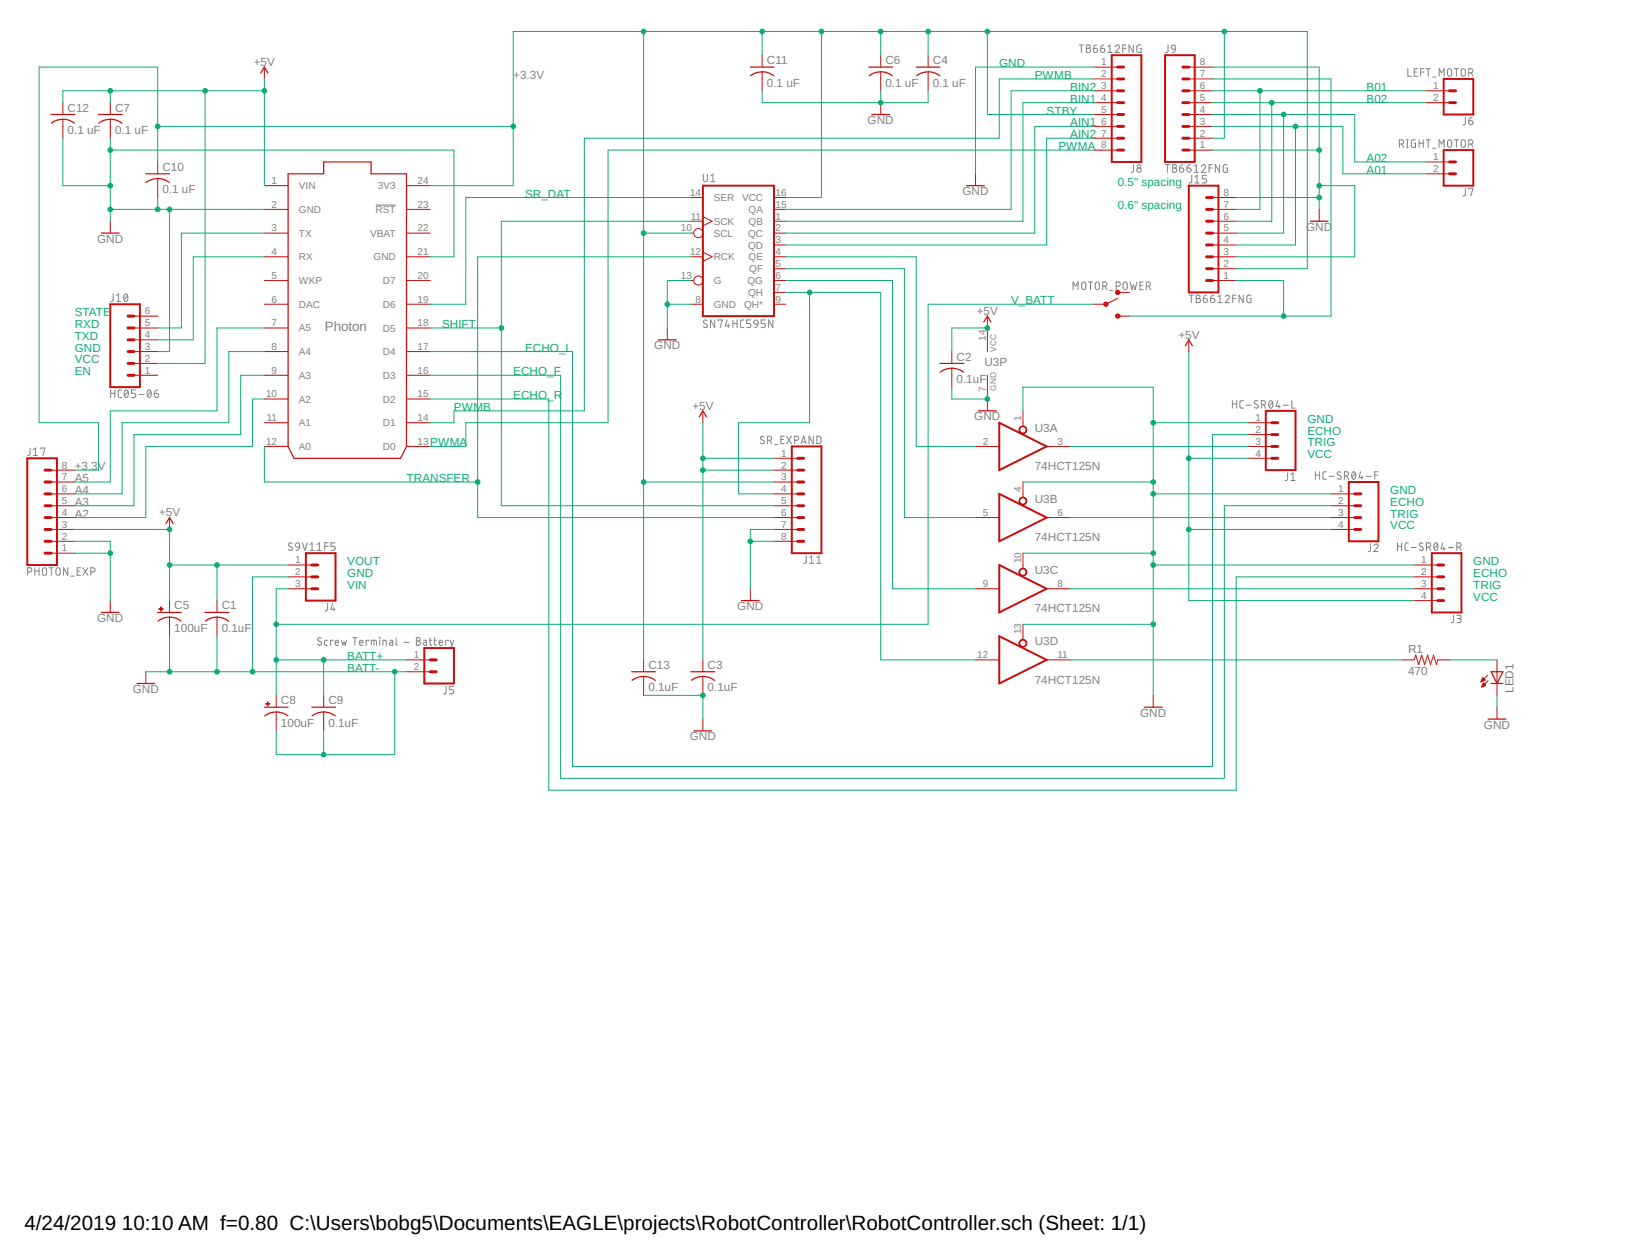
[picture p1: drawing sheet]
<svg xmlns="http://www.w3.org/2000/svg" width="279mm" height="216mm" viewBox="0 0 279 216" stroke-linecap="round" stroke-linejoin="round" font-family="sans-serif">
<g fill="none" stroke="#808080" stroke-width=".17">
<path d="M185 7.7h.7M185.4 7.7v1.3M186.2 7.7l.6 .1 .1 .3-.3 .2a.36 .36 0 0 1 .3 .3 .36 .36 0 0 1-.3 .4h-.4zM186.2 8.3h.4M187.4 8.3h.4a.36 .36 0 0 1 .3 .4 .36 .36 0 0 1-.3 .3 .36 .36 0 0 1-.4-.4zM188 7.7l-.5 .2-.1 .4M188.7 8.3h.4a.37 .37 0 0 1 .3 .4 .37 .37 0 0 1-.4 .3 .37 .37 0 0 1-.3-.4zM189.2 7.7l-.4 .2-.1 .4M189.9 9h.7M189.9 8l.4-.3v1.3M191.2 8a.36 .36 0 0 1 .5-.3 .36 .36 0 0 1 .1 .6l-.6 .7h.7M192.4 8.3h.6"/>
<path d="M193 7.7h-.6v1.3M194.3 7.7v1.3l-.8-1.3v1.3M195.6 7.7h-.4l-.3 .2v.8l.2 .3h.5v-.7h-.2M200.2 7.7v1.1l-.4 .2M200.9 7.8l.2-.1 .3 .1 .1 .6-.6-.1-.1-.2zM201.5 8.4l-.2 .5-.4 .1M241.3 11.8v1.3h.6M242.4 12.3h.4M243 11.8h-.6v1.3h.6M243.5 12.3h.6M244.1 11.8h-.6v1.3M244.5 11.8h.7"/>
<path d="M244.8 11.8v1.3M245.6 13.2h.5M246.7 13.1v-1.3l.4 .7 .4-.7v1.3M248.2 11.9l.4-.1 .2 .2v.7a.36 .36 0 0 1-.3 .4 .36 .36 0 0 1-.4-.4zM249.3 11.8h.7M249.6 11.8v1.3M250.6 11.9l.2-.1 .3 .1 .1 .8a.36 .36 0 0 1-.4 .4 .36 .36 0 0 1-.3-.4zM251.8 12.5h.3a.36 .36 0 0 0 .4-.4 .36 .36 0 0 0-.4-.3h-.3v1.3M252.2 12.5l.3 .6M64.4 35.1h3.4M120.5 29.8v1a.36 .36 0 0 0 .4 .3 .36 .36 0 0 0 .4-.3v-1M121.8 30.1l.4-.3v1.3"/>
<path d="M121.8 31.1h.8M194.3 28.2v1.1l-.4 .2M199.8 28.2h.7M200.1 28.2v1.3M201 28.2l.6 .1 .1 .3-.3 .2a.37 .37 0 0 1 .3 .4 .37 .37 0 0 1-.3 .3h-.4zM201 28.8h.4M202.2 28.8h.4a.37 .37 0 0 1 .3 .4 .37 .37 0 0 1-.4 .3 .37 .37 0 0 1-.3-.4zM202.8 28.2l-.4 .1-.2 .5M203.5 28.8h.4a.36 .36 0 0 1 .3 .4 .36 .36 0 0 1-.4 .3 .36 .36 0 0 1-.3-.4zM204 28.2l-.4 .2-.1 .4M204.3 30v1.2l-.5 .1M204.7 29.5h.7"/>
<path d="M204.7 28.5l.4-.3v1.3M204.8 31.3h.8M204.8 30.3l.4-.3v1.3M206 28.5a.35 .35 0 0 1 .4-.3 .35 .35 0 0 1 .2 .6l-.6 .7h.7M206.8 30h-.7v.6h.4a.36 .36 0 0 1 .3 .4 .36 .36 0 0 1-.3 .3h-.4M207.2 28.8h.6M207.8 28.2h-.6v1.3M209 28.2v1.3l-.7-1.3v1.3M210.4 28.2h-.4l-.3 .2v.8l.1 .3h.6v-.7h-.2M239.9 24.7h.3a.36 .36 0 0 0 .4-.4 .36 .36 0 0 0-.4-.3h-.3v1.3M240.3 24.7l.3 .6M241.1 24h.3"/>
<path d="M241.1 25.3h.3M241.2 24v1.3M242.6 24l-.6 .1-.1 .9 .2 .2 .5 .1v-.8h-.2M243.2 24.5h.8M243.2 24v1.3M244 24v1.3M244.5 24h.7M244.8 24v1.3M245.6 25.4h.5M246.7 25.3v-1.3l.4 .7 .4-.7v1.3M248.2 24.1l.4-.1 .2 .2v.7a.36 .36 0 0 1-.3 .4 .36 .36 0 0 1-.4-.4zM249.3 24h.7"/>
<path d="M249.6 24v1.3M250.6 24.1l.2-.1 .3 .1 .1 .8a.36 .36 0 0 1-.4 .4 .36 .36 0 0 1-.3-.4zM251.2 20.1v1.1l-.2 .2h-.2M251.2 32.3v1.1l-.4 .2M251.8 24.7h.3a.36 .36 0 0 0 .4-.4 .36 .36 0 0 0-.4-.3h-.3v1.3M251.8 20.7h.4a.36 .36 0 0 1 .3 .4 .36 .36 0 0 1-.4 .3 .36 .36 0 0 1-.3-.4zM251.8 32.4v-.1h.7l-.4 1.3M252.2 24.7l.3 .6M252.3 20.1l-.3 .1-.2 .5M19.4 50.4v1.1l-.2 .1-.2 .1M20 51.7h.7M20 50.7l.3-.3v1.3"/>
<path d="M21.4 50.4h.2a.78 .78 0 0 1 0 1.3 .82 .82 0 0 1-.2-1.3zM21.9 50.7l-.6 .7M121.2 54.9l-.4-.1-.2 .3 .1 .3 .4 .2a.35 .35 0 0 1 0 .6 .35 .35 0 0 1-.6-.3M122.5 54.8v1.3l-.7-1.3v1.3M123.1 55v-.2h.7l-.4 1.3M124.6 54.8l-.3 1h.8M124.8 55.5v.6M125.6 54.8v1.3M125.6 55.4h.7M126.3 54.8v1.3M127.5 54.8l-.4 .1-.2 .2v.8l.2 .2h.4M128.7 54.8h-.7v.6h.4a.36 .36 0 0 1 .3 .4 .36 .36 0 0 1-.3 .3h-.4"/>
<path d="M129.3 54.9l.3-.1 .2 .1 .1 .6h-.6l-.1-.3zM129.9 55.5l-.1 .4-.5 .2M131.2 54.8h-.7v.6h.4a.36 .36 0 0 1 .3 .4 .36 .36 0 0 1-.3 .3h-.4M132.5 54.8v1.3l-.7-1.3v1.3M183.9 49.6v-1.3l.5 .7 .4-.7v1.3M185.5 48.4l.3-.1 .2 .1 .1 .9a.36 .36 0 0 1-.3 .3 .36 .36 0 0 1-.4-.3zM186.6 48.3h.7M186.9 48.3v1.3M187.8 48.4l.3-.1 .2 .1 .1 .9a.36 .36 0 0 1-.3 .3 .36 .36 0 0 1-.4-.3zM189 49h.4a.36 .36 0 0 0 .3-.3 .36 .36 0 0 0-.3-.4h-.4v1.3M189.5 49l.2 .6M190.2 49.8h.6"/>
<path d="M191.3 49h.4a.36 .36 0 0 0 .3-.3 .36 .36 0 0 0-.3-.4h-.4v1.3M192.6 48.4l.3-.1 .2 .1 .1 .9a.36 .36 0 0 1-.3 .3 .36 .36 0 0 1-.4-.3zM193.7 48.3l.3 1.3 .3-.8 .3 .8 .3-1.3M195.4 48.9h.4M196 48.3h-.6v1.3h.6M196.5 49h.3a.36 .36 0 0 0 .4-.3 .36 .36 0 0 0-.4-.4h-.3v1.3M196.9 49l.3 .6M203.8 50.6h.8M204.2 50.6v1.3M205.1 50.6l.6 .1v.3l-.3 .1a.36 .36 0 0 1 .4 .4 .36 .36 0 0 1-.4 .4h-.3zM205.1 51.1h.3M206.2 51.1h.5a.37 .37 0 0 1 .3 .4 .37 .37 0 0 1-.4 .4 .37 .37 0 0 1-.4-.4z"/>
<path d="M206.8 50.6l-.3 .1-.3 .4M207.5 51.1h.4a.37 .37 0 0 1 .3 .4 .37 .37 0 0 1-.4 .4 .37 .37 0 0 1-.3-.4zM208.1 50.6l-.3 .1-.3 .4M208.8 51.9h.7M208.8 50.8l.3-.2v1.3M210 50.8a.35 .35 0 0 1 .5-.2 .35 .35 0 0 1 .1 .5l-.6 .8h.7M211.3 51.1h.6M211.9 50.6h-.6v1.3M213.1 50.6v1.3l-.7-1.3v1.3M214.4 50.6h-.4l-.2 .1-.1 .9 .2 .2 .5 .1v-.8h-.2M5.2 76.8l-.1 1.1-.4 .2M5.7 78.1h.8"/>
<path d="M5.7 77l.4-.2v1.3M7 76.9v-.1h.7l-.4 1.3M19 66.8v1.3M19 67.4h.7M19.7 66.8v1.3M20.8 66.8h-.4l-.1 .3v.8l.1 .2h.4M21.5 66.9l.2-.1a.78 .78 0 0 1 0 1.3 .79 .79 0 0 1-.2-1.2zM21.9 67.1l-.5 .7M23.3 66.8h-.8v.6h.5a.37 .37 0 0 1 .3 .4 .37 .37 0 0 1-.3 .3h-.5M23.8 67.6h.9M25.4 66.9l.2-.1a.78 .78 0 0 1 0 1.3 .79 .79 0 0 1-.2-1.2zM25.9 67.1l-.6 .7"/>
<path d="M26.5 67.4h.4a.36 .36 0 0 1 .3 .4 .36 .36 0 0 1-.4 .3 .36 .36 0 0 1-.3-.3zM27.1 66.8l-.4 .1-.2 .5M131 74.8h-.5l-.2 .2 .7 .6a.36 .36 0 0 1-.2 .5 .36 .36 0 0 1-.5-.2M131.6 75.5h.3a.36 .36 0 0 0 .4-.4 .36 .36 0 0 0-.4-.4h-.3v1.3M132 75.5l.3 .5M132.8 76.2h.5M133.9 75.3h.4M134.4 74.7h-.5v1.3h.5M134.8 74.7l.9 1.3M135.7 74.7l-.9 1.3M136.2 75.5h.4a.36 .36 0 0 0 .3-.4 .36 .36 0 0 0-.3-.4h-.4v1.3M137.3 76l.5-1.3 .4 1.3"/>
<path d="M137.4 75.7h.7M139.4 74.7v1.3l-.7-1.3v1.3M140 74.7l.5 .1 .2 .2v.8l-.2 .2h-.5zM211.2 68.6v1.3M211.2 69.2h.8M212 68.6v1.3M213.1 68.6l-.4 .1-.2 .2 .1 .9 .1 .1h.4M213.6 69.4h.9M215.6 68.7h-.4l-.2 .2 .1 .3 .4 .2a.32 .32 0 0 1 .1 .5 .32 .32 0 0 1-.5-.1h-.1M216.2 69.4h.4a.36 .36 0 0 0 .3-.4 .36 .36 0 0 0-.3-.4h-.4v1.3M216.7 69.4l.2 .5M217.6 68.7l.2-.1a.76 .76 0 0 1 0 1.3 .79 .79 0 0 1-.2-1.2z"/>
<path d="M218.1 68.9l-.6 .8M219 68.6l-.3 1.1h.7M219.2 69.4v.5M220 69.4h.8M221.4 68.6v1.3h.6M4.7 98h.4a.36 .36 0 0 0 .4-.4 .36 .36 0 0 0-.4-.3h-.4v1.3M6 97.3v1.3M6 97.9h.7M6.7 97.3v1.3M7.4 97.4l.4-.1 .2 .2v.7a.36 .36 0 0 1-.4 .4 .36 .36 0 0 1-.3-.4zM8.4 97.3h.7M8.8 97.3v1.3"/>
<path d="M9.7 97.4l.3-.1 .2 .1 .1 .8a.37 .37 0 0 1-.3 .4 .37 .37 0 0 1-.4-.4zM11.6 97.3v1.3l-.7-1.3v1.3M12.1 98.7h.6M13.2 97.9h.5M13.8 97.3h-.6v1.3h.6M14.2 97.3l.9 1.3M15.1 97.3l-.9 1.3M15.6 98h.3a.36 .36 0 0 0 .4-.4 .36 .36 0 0 0-.4-.3h-.3v1.3M50.1 93.1l-.5-.1-.1 .3 .1 .3 .4 .2a.35 .35 0 0 1 0 .5 .35 .35 0 0 1-.6-.2M50.7 93.1l.3-.1 .2 .1 .2 .6h-.7l-.1-.3zM51.4 93.7l-.3 .5-.3 .1M51.8 93l.4 1.3 .5-1.3"/>
<path d="M53.1 94.3h.7M53.1 93.3l.4-.3v1.3M54.4 94.3h.7M54.4 93.3l.3-.3v1.3M55.7 93.6h.6M56.3 93h-.6v1.3M57.4 93h-.7v.6h.4a.36 .36 0 0 1 .4 .4 .36 .36 0 0 1-.4 .3h-.4M138.2 95.2v1.2l-.4 .1M138.8 96.5h.7M138.8 95.5l.3-.3v1.3M140 96.5h.7M140 95.5l.4-.3v1.3"/>
<path d="M220.7 81v1.1l-.2 .2h-.2M221.3 82.3h.7M221.3 81.3l.3-.3v1.3M225.5 80.8v1.3M225.5 81.4h.7M226.2 80.8v1.3M227.4 80.8l-.5 .1-.1 .2v.9l.1 .1h.5M227.8 81.6h.9M229.8 80.9h-.4l-.2 .2 .2 .3 .4 .2a.35 .35 0 0 1-.1 .5 .35 .35 0 0 1-.5-.2M230.4 81.6h.4a.36 .36 0 0 0 .4-.4 .36 .36 0 0 0-.4-.4h-.4v1.3M230.9 81.6l.3 .5M231.8 80.9l.3-.1a.76 .76 0 0 1 0 1.3 .81 .81 0 0 1-.3-1.2z"/>
<path d="M232.3 81.1l-.5 .7M233.2 80.8l-.3 1h.8M233.4 81.6v.5M234.2 81.6h.9M234.9 93.2v1.1l-.4 .2M235.5 93.5a.36 .36 0 0 1 .5-.3 .36 .36 0 0 1 .1 .6l-.6 .7h.7M235.6 81.4h.6M236.2 80.8h-.6v1.3M239.5 93v1.3M239.5 93.6h.8M240.3 93v1.3M241.4 93h-.4l-.2 .3 .1 .8 .1 .2h.4"/>
<path d="M241.9 93.8h.9M243.9 93.1l-.4-.1-.2 .3 .1 .3 .4 .2a.33 .33 0 0 1 .1 .5 .33 .33 0 0 1-.5-.1l-.2-.1M244.5 93.7h.4a.37 .37 0 0 0 .3-.3 .37 .37 0 0 0-.3-.4h-.4v1.3M244.9 93.7l.3 .6M245.9 93.1l.2-.1a.78 .78 0 0 1 0 1.3 .84 .84 0 0 1-.2-1.2zM246.4 93.3l-.6 .7M247.3 93l-.3 1h.7M247.5 93.7v.6M248.3 93.8h.8M249.7 93.7h.4a.37 .37 0 0 0 .3-.3 .37 .37 0 0 0-.3-.4h-.4v1.3M250.1 93.7l.3 .6M55.1 109.4a.33 .33 0 0 0-.5-.1 .33 .33 0 0 0 0 .5l.4 .2a.35 .35 0 0 1 0 .6 .35 .35 0 0 1-.6-.2"/>
<path d="M56.1 109.7h-.4l-.1 .2 .1 .6 .4 .1M56.2 103.4l-.1 1.1-.4 .2M57 103.4l-.3 1h.7M57.1 109.8v-.1h-.5v.9M57.2 104.1v.6M57.5 110.1h.5a.3 .3 0 0 0-.2-.4 .3 .3 0 0 0-.3 .3v.4l.5 .2M58.5 109.7l.2 .9 .3-.6 .2 .6 .2-.9M60.5 109.3h.7M60.8 109.3v1.3M61.6 110.1h.6a.3 .3 0 0 0-.2-.4 .3 .3 0 0 0-.4 .3l.1 .4 .5 .2M63.2 109.8v-.1h-.4v.9M63.6 110.6v-.9h.8l.1 .9"/>
<path d="M64.1 109.7v.9M65 109.3h.1zM65.1 109.7v.9M65.6 110.6v-.9l.6 .1v.8M66.8 109.7h.4l.1 .2v.7l-.4-.1-.1-.1v-.2l.5-.1M67.9 109.3v1l.2 .3M69.2 110.1h.9M71.4 109.3l.6 .1v.3l-.3 .1a.37 .37 0 0 1 .4 .4 .37 .37 0 0 1-.4 .4h-.3zM71.4 109.8h.3M72.6 109.7h.4l.1 .2v.7l-.4-.1-.1-.1v-.2l.5-.1M73.6 109.7h.4M73.7 109.3v1.1l.3 .2"/>
<path d="M74.4 109.7h.4M74.5 109.3v1l.3 .3M75.3 110.1h.5a.3 .3 0 0 0-.2-.4 .3 .3 0 0 0-.3 .3v.4l.5 .2M76.5 117.6v1.1l-.5 .2M76.8 109.8v-.1h-.4v.9M77.2 109.7l.3 .9M77.8 117.6h-.8v.6h.5a.37 .37 0 0 1 .3 .3 .37 .37 0 0 1-.3 .4h-.5M77.8 109.7l-.5 1.3h-.1M249.2 105.4l-.1 1.1-.4 .2M249.7 105.4h.6l.1 .2-.1 .4h-.4M250.1 106a.36 .36 0 0 1 .3 .3 .36 .36 0 0 1-.3 .4h-.4"/>
<circle cx="195.2" cy="28.5" r=".29"/>
<circle cx="195.2" cy="29.2" r=".37"/>
</g>
<g fill="none" stroke="#c90d0c" stroke-width=".34">
<path d="M190.6 9.5h5v18.2h-5zM199.7 9.5h5.1v18.2h-5.1zM247.5 13.5h5v6.1h-5zM120.5 31.8h12.2v22.4h-12.2zM203.8 31.8h5.1v18.3h-5.1zM247.5 25.7h5v6.1h-5zM18.9 52.1h5.1v14.2h-5.1zM4.7 78.5h5.1v18.3h-5.1zM135.7 76.5h5.1v18.3h-5.1zM171.3 72.4l8.1 4.1-8.1 4.1zM217 70.4h5.1v10.2h-5.1zM52.4 94.8h5.1v8.1h-5.1z"/>
<path d="M171.3 84.6l8.1 4.1-8.1 4.1zM171.3 96.8l8.1 4.1-8.1 4zM231.2 82.6h5.1v10.2h-5.1zM245.4 94.8h5.1v10.1h-5.1zM72.7 111h5.1v6.1h-5.1zM171.3 109l8.1 4.1-8.1 4z"/>
</g>
<g fill="none" stroke="#c90d0c" stroke-width=".17">
<path d="M10.8 17.6v2M18.9 17.6v2M45.3 11.5v2M130.6 9.5v2M130.6 12.3v3.3M151 9.5v2M151 12.3v3.3M151 17.6v2M159.1 9.5v2M159.1 12.3v3.3M187.5 15.6h4.1M187.5 17.6h4.1"/>
<path d="M187.5 11.5h4.1M187.5 13.5h4.1M187.5 19.6h4.1M203.8 15.6h4M203.8 17.6h4M203.8 11.5h4M203.8 13.5h4M203.8 19.6h4M244.4 15.6h4.1M244.4 17.6h4.1M10.8 20.4v3.3M18.9 20.4v3.3"/>
<path d="M18.9 37.9v2M27 27.7v2.1M27 30.6v3.2M45.3 39.9h4.1M45.3 35.9h4.1M45.3 31.8h4.1M69.7 39.9h4M69.7 35.9h4M69.7 31.8h4M118.4 37.9h2.1M118.4 39.9h.5M118.4 33.8h2.1"/>
<path d="M120.5 37.1l1.6 .8-1.6 .8M132.7 37.9h2M132.7 39.9h2M132.7 33.8h2M132.7 35.9h2M167.2 29.8v2M187.5 21.7h4.1M187.5 23.7h4.1M187.5 25.7h4.1M203.8 21.7h4M203.8 23.7h4M203.8 25.7h4"/>
<path d="M207.8 37.9h4.1M207.8 39.9h4.1M207.8 33.8h4.1M207.8 35.9h4.1M226.1 35.9v2M244.4 27.7h4.1M244.4 29.8h4.1M23 56.2h4M23 58.2h4M23 54.2h4M45.3 44h4.1M45.3 48.1h4.1"/>
<path d="M45.3 52.1h4.1M45.3 56.2h4.1M69.7 44h4M69.7 48.1h4M69.7 52.1h4M69.7 56.2h4M114.4 56.2v2M118.4 44h2.1M118.4 48.1h.5M118.4 52.1h2.1M120.5 43.2l1.6 .8-1.6 .8M132.7 42h2"/>
<path d="M132.7 44h2M132.7 46h2M132.7 48.1h2M132.7 50.1h2M132.7 52.1h2M169.2 54.2v6M191.6 50.1h2M191.6 51.1l-2.1 1h-2M191.6 54.2h2M203.8 58.2v2M207.8 42h4.1M207.8 44h4.1"/>
<path d="M207.8 46h4.1M207.8 48.1h4.1M23 60.2h4M23 64.3h4M23 62.3h4M45.3 76.5h4.1M45.3 60.2h4.1M45.3 64.3h4.1M45.3 68.4h4.1M45.3 72.4h4.1M69.7 76.5h4M69.7 60.2h4"/>
<path d="M69.7 64.3h4M69.7 68.4h4M69.7 72.4h4M120.5 70.4v2M132.7 78.5h4M163.2 60.2v2.1M163.2 63.1v3.2M167.2 76.5h4.1M169.2 64.3v6.1M175.3 70.4v2.6M179.4 76.5h4.1M213.9 76.5h4.1"/>
<path d="M213.9 72.4h4.1M213.9 74.5h4.1M213.9 78.5h4.1M8.7 88.7h4.1M8.7 84.6h4.1M8.7 86.7h4.1M8.7 90.7h4.1M8.7 94.8h4.1M8.7 92.8h4.1M8.7 82.6h4.1M8.7 80.6h4.1M29.1 88.7v2"/>
<path d="M49.4 96.8h4M49.4 98.8h4M132.7 88.7h4M132.7 84.6h4M132.7 86.7h4M132.7 90.7h4M132.7 92.8h4M132.7 82.6h4M132.7 80.6h4M167.2 88.7h4.1M175.3 82.6v2.6M175.3 94.8v2.6"/>
<path d="M179.4 88.7h4.1M228.2 88.7h4M228.2 84.6h4M228.2 86.7h4M228.2 90.7h4M242.4 96.8h4M242.4 98.8h4M18.9 102.9v2M25 115.1v2M29.1 102.9v2M29.1 105.7v3.3M37.2 102.9v2"/>
<path d="M37.2 105.7v3.3M47.3 119.1v2.1M49.4 100.9h4M55.5 119.1v2.1M69.7 113.1h4M69.7 115.1h4M110.3 113.1v2M110.3 115.9v3.2M120.5 113.1v2M120.5 115.9v3.2M128.6 100.9v2M167.2 100.9h4.1"/>
<path d="M167.2 113.1h4.1M175.3 107v2.6M179.4 100.9h4.1M179.4 113.1h4.1M197.7 119.1v2.1M240.3 113.1h2.1l.3-.9 .5 1.7 .5-1.7 .5 1.7 .5-1.7 .5 1.7 .5-1.7 .5 1.7 .2-.8h2.1M242.4 100.9h4M242.4 102.9h4M253.9 116.8h.1M253.9 116.7h.2M253.9 116.6h.4M254 116.5h.5"/>
<path d="M254 117.7h.1M254 117.6h.2M254 117.5h.4M254.1 116.4h.3M254.1 116.3h.2M254.1 117.4h.5M254.1 116.2h.1M254.1 117.3h.5M254.2 116.1l.4 .4-.7 .3zM254.2 117.3h.3M254.2 117.2h.2M254.2 117.1h.1"/>
<path d="M254.3 117l.4 .4-.7 .3zM255 115.7l-1.1 1.1M255.1 116.6l-1.1 1.1M256.6 113.1v6M47.3 122v3.2M55.5 122v3.2M120.5 123.2v2M256.6 121.2v2"/>
<circle cx="119.7" cy="39.9" r=".78"/>
<circle cx="119.7" cy="48.1" r=".78"/>
</g>
<g fill="#c90d0c" stroke="#c90d0c" stroke-width=".17">
<path d="M174.8 73.2a.67 .67 0 0 1 1.1 .1 .67 .67 0 0 1-.4 1 .67 .67 0 0 1-.8-.6h.1a.55 .55 0 0 1 .8-.5 .55 .55 0 0 1 .1 .9 .55 .55 0 0 1-.9-.2v-.2h-.1z" fill-rule="evenodd"/>
<path d="M174.8 85.4a.67 .67 0 0 1 1.1 0 .67 .67 0 0 1-.4 1.1 .67 .67 0 0 1-.8-.6h.1a.55 .55 0 0 1 .8-.5 .55 .55 0 0 1 .1 .9 .55 .55 0 0 1-.9-.3v-.1h-.1z" fill-rule="evenodd"/>
<path d="M174.8 97.6a.67 .67 0 0 1 1.1 0 .67 .67 0 0 1-.4 1.1 .67 .67 0 0 1-.8-.7h.1a.55 .55 0 0 1 .8-.4 .55 .55 0 0 1 .1 .9 .55 .55 0 0 1-.9-.3v-.2h-.1z" fill-rule="evenodd"/>
<path d="M174.8 109.8a.67 .67 0 0 1 1.1 0 .67 .67 0 0 1-.4 1 .67 .67 0 0 1-.8-.6h.1a.55 .55 0 0 1 .8-.4 .55 .55 0 0 1 .1 .9 .55 .55 0 0 1-.9-.3v-.2h-.1z" fill-rule="evenodd"/>
<path d="M191.3 49.9a.37 .37 0 0 1 .6-.1 .37 .37 0 0 1-.2 .6 .37 .37 0 0 1-.5-.3h.2l.1-.2a.21 .21 0 0 1 .3 .1 .21 .21 0 0 1-.1 .3 .21 .21 0 0 1-.3-.1l-.2-.1z" fill-rule="evenodd"/>
<path d="M191.3 54a.37 .37 0 0 1 .6-.1 .37 .37 0 0 1-.2 .6 .37 .37 0 0 1-.5-.3h.2l.1-.2a.2 .2 0 0 1 .3 .1 .2 .2 0 0 1-.1 .2 .2 .2 0 0 1-.3 0l-.2-.1z" fill-rule="evenodd"/>
<path d="M189.2 51.9a.37 .37 0 0 1 .6 0 .37 .37 0 0 1-.1 .6 .37 .37 0 0 1-.5-.4h.2l.1-.2a.2 .2 0 0 1 .2 .1 .2 .2 0 0 1 0 .3 .2 .2 0 0 1-.3-.1l-.2-.1z" fill-rule="evenodd"/>
</g>
<g fill="none" stroke="#c90d0c" stroke-width=".21">
<path d="M8.7 19.6h4.1M16.9 19.6h4M44.7 12.5l.6-1 .6 1M128.6 11.5h4.1M128.7 13a3.2 3.2 0 0 1 3.9 0M148.9 11.5h4.1M149 13a3.2 3.2 0 0 1 4 0M149.4 19.6h3.1M157.1 11.5h4M157.1 13a3.2 3.2 0 0 1 4 0M8.8 21.1a3.2 3.2 0 0 1 4 0M16.9 21.1a3.2 3.2 0 0 1 4 0"/>
<path d="M17.4 39.9h3M25 29.8h4.1M25.1 31.3a3.2 3.2 0 0 1 3.9 0M49.4 29.8h6.1v-2.1h8.1v2.1h6.1v46.7l-1 2h-18.3l-1-2zM165.7 31.8h3M224.6 37.9h3M112.9 58.2h3M168.6 55.2l.6-1 .6 1M203.2 59.2l.6-1 .6 1M119.9 71.4l.6-1 .6 1M161.1 62.3h4.1M161.2 63.8a3.2 3.2 0 0 1 3.9 0"/>
<path d="M167.7 70.4h3.1M28.4 89.7l.7-1 .6 1M17.4 104.9h3M23.5 117.1h3M27 104.9h4.1M29.1 105.7l1.2 .3 .8 .4M29.1 105.7l-.9 .2-1.1 .5M35.2 104.9h4M37.2 105.7l1.2 .3 .8 .4M37.2 105.7l-.9 .2-1.1 .5M108.3 115.1h4.1M110.3 115.9l1.3 .2 .7 .5"/>
<path d="M110.3 115.9l-.8 .1-1.1 .6M118.4 115.1h4.1M120.5 115.9l1.2 .2 .8 .5M120.5 115.9l-.9 .1-1.1 .6M127.1 102.9h3M255.6 115.1h2l-1 2zM255.6 117.1h2M45.3 121.2h4.1M45.4 122.7a3.3 3.3 0 0 1 3.9 0M53.4 121.2h4.1M53.5 122.7a3.3 3.3 0 0 1 4 0M119 125.2h3"/>
<path d="M196.2 121.2h3M255.1 123.2h3"/>
</g>
<g fill="#c90d0c" stroke="#c90d0c" stroke-width=".17">
<path d="M27.2 104.3l.8 .1z"/>
<path d="M27.6 104v.7z"/>
<path d="M45.5 120.6h.7z"/>
<path d="M45.8 120.2l.1 .8z"/>
</g>
<g fill="none" stroke="#c90d0c" stroke-width=".51">
<path d="M191.6 17.6h1M191.6 15.6h1M191.6 13.5h1M191.6 11.5h1M191.6 19.6h1M202.8 17.6h1M202.8 15.6h1M202.8 13.5h1M202.8 11.5h1M202.8 19.6h1M248.5 17.6h1M248.5 15.6h1"/>
<path d="M191.6 21.7h1M191.6 23.7h1M191.6 25.7h1M202.8 21.7h1M202.8 23.7h1M202.8 25.7h1M206.8 39.9h1M206.8 37.9h1M206.8 35.9h1M206.8 33.8h1M248.5 29.8h1M248.5 27.7h1"/>
<path d="M21.9 56.2h1.1M21.9 58.2h1.1M21.9 54.2h1.1M206.8 44h1M206.8 46h1M206.8 48.1h1M206.8 42h1M21.9 60.2h1.1M21.9 62.3h1.1M21.9 64.3h1.1M136.7 78.5h1.1M218 76.5h1"/>
<path d="M218 74.5h1M218 72.4h1M218 78.5h1M7.7 88.7h1M7.7 86.7h1M7.7 84.6h1M7.7 90.7h1M7.7 92.8h1M7.7 94.8h1M7.7 82.6h1M7.7 80.6h1M53.4 98.8h1.1"/>
<path d="M53.4 96.8h1.1M136.7 88.7h1.1M136.7 86.7h1.1M136.7 84.6h1.1M136.7 90.7h1.1M136.7 92.8h1.1M136.7 82.6h1.1M136.7 80.6h1.1M232.2 88.7h1M232.2 86.7h1M232.2 84.6h1M232.2 90.7h1"/>
<path d="M246.4 98.8h1.1M246.4 96.8h1.1M53.4 100.9h1.1M73.7 115.1h1.1M73.7 113.1h1.1M246.4 100.9h1.1M246.4 102.9h1.1"/>
</g>
<g fill="none" stroke="#0dab76" stroke-width=".17">
<path d="M18.9 15.6v2M35.2 15.6v46.7h-8.2M45.3 13.5v18.3M45.3 15.6h-34.5v2M110.3 5.4v107.7M130.6 15.6v2h28.5v-2M130.6 5.4v4.1M140.8 5.4v28.4h-6.1M151 5.4v4.1M151 15.6v2M159.1 5.4v4.1M169.2 5.4v14.2h18.3"/>
<path d="M187.5 15.6h-14.2v20.3h-38.6M187.5 13.5h-16.2v10.2h-71.1v46.7h-22.4v2h-4.1M187.5 17.6h-12.2v20.3h-40.6M187.5 11.5h-20.3v18.3M207.8 15.6h36.6M207.8 17.6h36.6M207.8 11.5h18.3v24.4M207.8 19.6h24.4v8.1h12.2M207.8 13.5h20.4v40.7h-34.6M209.9 5.4v18.3h-2.1M216 15.6v20.3h-4.1M218 17.6v20.3h-6.1"/>
<path d="M220 19.6v20.3h-8.1M10.8 23.7v8.1h8.1M18.9 25.7h58.9v18.3h-4.1M18.9 23.7v14.2M18.9 35.9h26.4M27 27.7v-16.2h-20.3v60.9h10.2v8.2h-4.1M27 33.8v2.1M27 21.7h61M29.1 35.9v24.3h-2.1M45.3 39.9h-14.2v16.3h-4.1M73.7 31.8h14.3v-26.4h136.1v40.6h-12.2M110.3 39.9h8.1"/>
<path d="M118.4 33.8h-38.6v18.3h-6.1M118.4 37.9h-32.5v48.8h46.8M187.5 25.7h-83.3v46.7h-24.4v4.1h-6.1M187.5 23.7h-8.1v18.3h-44.7M187.5 21.7h-10.1v18.2h-42.7M207.8 25.7h18.3M207.8 21.7h22.4v8.1h14.2M211.9 33.8h14.2M222.1 21.7v20.3h-10.2M226.1 31.8h6.1v12.2h-20.3M45.3 56.2h-8.1v14.2h-18.3v12.2h-6.1M45.3 44h-12.2v14.2h-6.1"/>
<path d="M73.7 56.2h12.2M114.4 52.1h4M118.4 44h-36.5v44.7h50.8M118.4 48.1h-4v8.1M134.7 44h22.4v32.5h10.1M134.7 46h20.3v42.7h12.2M134.7 48.1h18.3v52.8h14.2M134.7 50.1h16.3v63h16.2M138.8 50.1v22.3h-12.2v12.2h6.1M169.2 56.2h-6v4M187.5 52.1h-28.4v54.9h-111.8M211.9 48.1h8.1v6.1"/>
<path d="M45.3 76.5v6.1h36.6M45.3 68.4h-2v8.1h-18.3v12.2h-12.2M45.3 60.2h-6.1v12.2h-18.3v12.2h-8.1M45.3 64.3h-4v10.2h-18.3v12.2h-10.2M73.7 60.2h24.4v71.1h109.7v-56.8h6.1M73.7 68.4h20.4v67h117.8v-36.6h30.5M73.7 64.3h22.4v69.1h113.8v-46.7h18.3M120.5 78.5h12.2M120.5 72.4v40.7M163.2 66.3v2.1h6M175.3 70.4v-4.1h22.4v52.8M183.5 76.5h30.4"/>
<path d="M197.7 72.4h16.2M203.8 60.2v42.7h38.6M203.8 78.5h10.1M12.8 92.8h6.1v10.1M12.8 90.7h16.3v12.2M12.8 94.8h6.1M29.1 96.8h20.3M37.2 96.8v6.1M49.4 98.8h-6.1v16.3M110.3 82.6h22.4M120.5 80.6h12.2M128.6 92.8h4.1"/>
<path d="M132.7 90.7h-4.1v10.2M175.3 82.6h22.4M175.3 94.8h22.4M183.5 88.7h44.7M197.7 96.8h44.7M197.7 84.6h30.5M203.8 90.7h24.4M25 115.1h44.7M29.1 109v6.1M37.2 109v6.1M47.3 113.1h22.4M49.4 100.9h-2.1v18.2"/>
<path d="M55.5 113.1v6M67.7 115.1v14.2h-20.4v-4.1M110.3 119.1h10.2v4.1M175.3 107h22.4M183.5 113.1h56.8M183.5 100.9h58.9M248.5 113.1h8.1M256.6 119.1v2.1M55.5 125.2v4.1"/>
</g>
<g fill="#0dab76" stroke="#0dab76" stroke-width=".17">
<circle cx="81.9" cy="82.6" r=".4"/>
<circle cx="45.3" cy="15.6" r=".4"/>
<circle cx="35.2" cy="15.6" r=".4"/>
<circle cx="18.9" cy="15.6" r=".4"/>
<circle cx="29.1" cy="96.8" r=".4"/>
<circle cx="37.2" cy="96.8" r=".4"/>
<circle cx="29.1" cy="90.7" r=".4"/>
<circle cx="169.2" cy="56.2" r=".4"/>
<circle cx="203.8" cy="90.7" r=".4"/>
<circle cx="203.8" cy="78.5" r=".4"/>
<circle cx="120.5" cy="78.5" r=".4"/>
<circle cx="120.5" cy="80.6" r=".4"/>
<circle cx="114.4" cy="52.1" r=".4"/>
<circle cx="18.9" cy="35.9" r=".4"/>
<circle cx="18.9" cy="25.7" r=".4"/>
<circle cx="29.1" cy="35.9" r=".4"/>
<circle cx="27" cy="35.9" r=".4"/>
<circle cx="18.9" cy="31.8" r=".4"/>
<circle cx="37.2" cy="115.1" r=".4"/>
<circle cx="29.1" cy="115.1" r=".4"/>
<circle cx="43.3" cy="115.1" r=".4"/>
<circle cx="67.7" cy="115.1" r=".4"/>
<circle cx="55.5" cy="129.3" r=".4"/>
<circle cx="169.2" cy="68.4" r=".4"/>
<circle cx="151" cy="17.6" r=".4"/>
<circle cx="226.1" cy="25.7" r=".4"/>
<circle cx="226.1" cy="33.8" r=".4"/>
<circle cx="226.1" cy="31.8" r=".4"/>
<circle cx="18.9" cy="94.8" r=".4"/>
<circle cx="128.6" cy="92.8" r=".4"/>
<circle cx="120.5" cy="119.1" r=".4"/>
<circle cx="197.7" cy="82.6" r=".4"/>
<circle cx="197.7" cy="94.8" r=".4"/>
<circle cx="197.7" cy="72.4" r=".4"/>
<circle cx="197.7" cy="84.6" r=".4"/>
<circle cx="197.7" cy="96.8" r=".4"/>
<circle cx="197.7" cy="107" r=".4"/>
<circle cx="138.8" cy="50.1" r=".4"/>
<circle cx="140.8" cy="5.4" r=".4"/>
<circle cx="151" cy="5.4" r=".4"/>
<circle cx="159.1" cy="5.4" r=".4"/>
<circle cx="169.2" cy="5.4" r=".4"/>
<circle cx="110.3" cy="5.4" r=".4"/>
<circle cx="110.3" cy="39.9" r=".4"/>
<circle cx="88" cy="21.7" r=".4"/>
<circle cx="130.6" cy="5.4" r=".4"/>
<circle cx="209.9" cy="5.4" r=".4"/>
<circle cx="27" cy="21.7" r=".4"/>
<circle cx="110.3" cy="82.6" r=".4"/>
<circle cx="47.3" cy="113.1" r=".4"/>
<circle cx="55.5" cy="113.1" r=".4"/>
<circle cx="47.3" cy="107" r=".4"/>
<circle cx="222.1" cy="21.7" r=".4"/>
<circle cx="220" cy="19.6" r=".4"/>
<circle cx="218" cy="17.6" r=".4"/>
<circle cx="216" cy="15.6" r=".4"/>
<circle cx="220" cy="54.2" r=".4"/>
<circle cx="85.9" cy="56.2" r=".4"/>
</g>
<g font-size="3.5">
<text x="4.2" y="210.7">4/24/2019</text>
<text x="20.9" y="210.7">10:10 AM f=0.80 C:\Users\bobg5\Documents\EAGLE\projects\RobotController\RobotController.sch (Sheet: 1/1)</text>
</g>
<text font-size="2.3" fill="#808080" x="55.7" y="56.8">Photon</text>
<g font-size="2" fill="#808080">
<text x="43.5" y="11.3">+5V</text>
<text x="131.5" y="11">C11</text>
<text x="151.8" y="11">C6</text>
<text x="159.9" y="11">C4</text>
<text x="88" y="13.5">+3.3V</text>
<text x="131.5" y="14.9">0.1 uF</text>
<text x="151.8" y="14.9">0.1 uF</text>
<text x="159.9" y="14.9">0.1 uF</text>
<text x="11.6" y="23">0.1 uF</text>
<text x="11.6" y="19.1">C12</text>
<text x="19.7" y="23">0.1 uF</text>
<text x="19.7" y="19.1">C7</text>
<text x="148.7" y="21.2">GND</text>
<text x="27.8" y="29.3">C10</text>
<text x="27.8" y="33.1">0.1 uF</text>
<text x="165" y="33.4">GND</text>
<text x="16.7" y="41.6">GND</text>
<text x="223.9" y="39.5">GND</text>
<text x="167.4" y="54">+5V</text>
<text x="112.1" y="59.8">GND</text>
<text x="202" y="58">+5V</text>
<text x="164" y="65.6">0.1uF</text>
<text x="164" y="61.8">C2</text>
<text x="168.7" y="62.8">U3P</text>
<text x="118.7" y="70.2">+5V</text>
<text x="167" y="72">GND</text>
<text x="177.4" y="74">U3A</text>
<text x="12.8" y="80.6">+3.3V</text>
<text x="12.8" y="82.6">A5</text>
<text x="177.4" y="80.6">74HCT125N</text>
<text x="12.8" y="84.6">A4</text>
<text x="12.8" y="86.7">A3</text>
<text x="12.8" y="88.7">A2</text>
<text x="27.3" y="88.5">+5V</text>
<text x="177.4" y="86.1">U3B</text>
<text x="177.4" y="92.8">74HCT125N</text>
<text x="177.4" y="98.3">U3C</text>
<text x="16.7" y="106.6">GND</text>
<text x="29.9" y="104.4">C5</text>
<text x="38" y="104.4">C1</text>
<text x="126.4" y="104.5">GND</text>
<text x="177.4" y="104.9">74HCT125N</text>
<text x="29.9" y="108.3">100uF</text>
<text x="38" y="108.3">0.1uF</text>
<text x="177.4" y="110.5">U3D</text>
<text x="241.4" y="111.9">R1</text>
<text x="22.8" y="118.7">GND</text>
<text x="111.1" y="118.4">0.1uF</text>
<text x="111.1" y="114.6">C13</text>
<text x="121.3" y="118.4">0.1uF</text>
<text x="121.3" y="114.6">C3</text>
<text x="177.4" y="117.1">74HCT125N</text>
<text x="241.4" y="115.7">470</text>
<text x="259.4" y="118.8" transform="rotate(-90 259.4 118.8)">LED1</text>
<text x="48.2" y="124.5">100uF</text>
<text x="48.2" y="120.7">C8</text>
<text x="56.3" y="124.5">0.1uF</text>
<text x="56.3" y="120.7">C9</text>
<text x="195.4" y="122.8">GND</text>
<text x="254.4" y="124.8">GND</text>
<text x="118.2" y="126.9">GND</text>
</g>
<g font-size="2" fill="#0dab76">
<text x="171.3" y="11.5">GND</text>
<text x="177.4" y="13.5">PWMB</text>
<text x="183.5" y="17.6">BIN1</text>
<text x="183.5" y="15.6">BIN2</text>
<text x="234.3" y="15.6">B01</text>
<text x="234.3" y="17.6">B02</text>
<text x="179.4" y="19.6">STBY</text>
<text x="183.5" y="23.7">AIN2</text>
<text x="183.5" y="21.7">AIN1</text>
<text x="181.4" y="25.7">PWMA</text>
<text x="234.3" y="27.8">A02</text>
<text x="234.3" y="29.8">A01</text>
<text x="90" y="33.8">SR_DAT</text>
<text x="191.6" y="31.8">0.5&quot; spacing</text>
<text x="191.6" y="35.9">0.6&quot; spacing</text>
<text x="173.3" y="52.1">V_BATT</text>
<text x="12.8" y="58.2">TXD</text>
<text x="12.8" y="56.2">RXD</text>
<text x="12.8" y="54.2">STATE</text>
<text x="75.8" y="56.2">SHIFT</text>
<text x="12.8" y="64.3">EN</text>
<text x="12.8" y="62.3">VCC</text>
<text x="12.8" y="60.3">GND</text>
<text x="88" y="64.3">ECHO_F</text>
<text x="90" y="60.3">ECHO_L</text>
<text x="77.8" y="70.4">PWMB</text>
<text x="88" y="68.4">ECHO_R</text>
<text x="73.8" y="76.5">PWMA</text>
<text x="224.1" y="72.4">GND</text>
<text x="224.1" y="74.5">ECHO</text>
<text x="224.1" y="76.5">TRIG</text>
<text x="69.7" y="82.6">TRANSFER</text>
<text x="224.1" y="78.5">VCC</text>
<text x="238.3" y="84.6">GND</text>
<text x="238.3" y="86.7">ECHO</text>
<text x="238.3" y="88.7">TRIG</text>
<text x="238.3" y="90.7">VCC</text>
<text x="59.5" y="100.9">VIN</text>
<text x="59.5" y="98.8">GND</text>
<text x="59.5" y="96.8">VOUT</text>
<text x="252.5" y="96.8">GND</text>
<text x="252.5" y="98.8">ECHO</text>
<text x="252.5" y="100.9">TRIG</text>
<text x="252.5" y="102.9">VCC</text>
<text x="59.5" y="113.1">BATT+</text>
<text x="59.5" y="115.1">BATT-</text>
</g>
<g font-size="1.7" fill="#808080">
<text x="188.8" y="11.2">1</text>
<text x="205.6" y="11.2">8</text>
<text x="188.8" y="13.2">2</text>
<text x="188.8" y="15.3">3</text>
<text x="188.8" y="17.3">4</text>
<text x="205.6" y="17.3">5</text>
<text x="205.6" y="15.3">6</text>
<text x="205.6" y="13.2">7</text>
<text x="245.7" y="15.3">1</text>
<text x="245.7" y="17.3">2</text>
<text x="188.8" y="19.3">5</text>
<text x="188.8" y="21.4">6</text>
<text x="188.8" y="23.4">7</text>
<text x="205.6" y="23.4">2</text>
<text x="205.6" y="21.4">3</text>
<text x="205.6" y="19.3">4</text>
<text x="188.8" y="25.4">8</text>
<text x="205.6" y="25.4">1</text>
<text x="245.7" y="27.5">1</text>
<text x="245.7" y="29.5">2</text>
<text x="46.6" y="31.5">1</text>
<text x="46.6" y="35.6">2</text>
<text x="51.2" y="32.4">VIN</text>
<text x="64.8" y="32.4">3V3</text>
<text x="71.6" y="31.5">24</text>
<text x="71.6" y="35.6">23</text>
<text x="118.3" y="33.6">14</text>
<text x="122.4" y="34.5">SER</text>
<text x="127.2" y="34.5">VCC</text>
<text x="133" y="35.6">15</text>
<text x="133" y="33.6">16</text>
<text x="209.7" y="35.6">7</text>
<text x="209.7" y="33.6">8</text>
<text x="46.6" y="39.7">3</text>
<text x="51.2" y="36.5">GND</text>
<text x="51.2" y="40.5">TX</text>
<text x="63.5" y="40.6">VBAT</text>
<text x="64.4" y="36.5">RST</text>
<text x="71.6" y="39.7">22</text>
<text x="116.7" y="39.7">10</text>
<text x="118.4" y="37.6">11</text>
<text x="122.4" y="40.5">SCL</text>
<text x="122.4" y="38.5">SCK</text>
<text x="128.2" y="40.6">QC</text>
<text x="128.3" y="38.5">QB</text>
<text x="128.3" y="36.5">QA</text>
<text x="133" y="37.6">1</text>
<text x="133" y="39.7">2</text>
<text x="133" y="41.7">3</text>
<text x="209.7" y="41.7">4</text>
<text x="209.7" y="39.7">5</text>
<text x="209.7" y="37.6">6</text>
<text x="46.6" y="43.7">4</text>
<text x="46.6" y="47.8">5</text>
<text x="51.2" y="44.6">RX</text>
<text x="64" y="44.6">GND</text>
<text x="71.6" y="43.7">21</text>
<text x="71.6" y="47.8">20</text>
<text x="116.7" y="47.8">13</text>
<text x="118.3" y="43.7">12</text>
<text x="122.4" y="44.6">RCK</text>
<text x="128.2" y="42.6">QD</text>
<text x="128.3" y="44.6">QE</text>
<text x="128.4" y="46.7">QF</text>
<text x="133" y="43.7">4</text>
<text x="133" y="45.7">5</text>
<text x="133" y="47.8">6</text>
<text x="209.7" y="47.8">1</text>
<text x="209.7" y="45.7">2</text>
<text x="209.7" y="43.7">3</text>
<text x="24.8" y="53.9">6</text>
<text x="46.6" y="51.8">6</text>
<text x="51.2" y="48.7">WKP</text>
<text x="51.2" y="52.7">DAC</text>
<text x="65.6" y="48.7">D7</text>
<text x="65.6" y="52.7">D6</text>
<text x="71.6" y="51.8">19</text>
<text x="119.2" y="51.8">8</text>
<text x="122.4" y="48.7">G</text>
<text x="122.4" y="52.7">GND</text>
<text x="127.6" y="52.7">QH*</text>
<text x="128.1" y="48.7">QG</text>
<text x="128.2" y="50.7">QH</text>
<text x="133" y="49.8">7</text>
<text x="133" y="51.8">9</text>
<text x="24.8" y="60">3</text>
<text x="24.8" y="57.9">4</text>
<text x="24.8" y="55.9">5</text>
<text x="46.6" y="55.9">7</text>
<text x="46.6" y="60">8</text>
<text x="51.2" y="56.8">A5</text>
<text x="65.6" y="56.8">D5</text>
<text x="71.6" y="55.9">18</text>
<text x="71.6" y="60">17</text>
<text x="169" y="58.4" transform="rotate(-90 169 58.4)">14</text>
<text x="24.8" y="64">1</text>
<text x="24.8" y="62">2</text>
<text x="46.6" y="64">9</text>
<text x="51.2" y="60.9">A4</text>
<text x="51.2" y="64.9">A3</text>
<text x="65.6" y="60.9">D4</text>
<text x="65.6" y="64.9">D3</text>
<text x="71.6" y="64">16</text>
<text x="45.6" y="68.1">10</text>
<text x="51.2" y="69">A2</text>
<text x="65.6" y="69">D2</text>
<text x="71.6" y="68.1">15</text>
<text x="169" y="67.1" transform="rotate(-90 169 67.1)">7</text>
<text x="45.6" y="76.2">12</text>
<text x="45.7" y="72.2">11</text>
<text x="51.2" y="73">A1</text>
<text x="51.2" y="77.1">A0</text>
<text x="65.6" y="73.1">D1</text>
<text x="65.6" y="77.1">D0</text>
<text x="71.6" y="72.2">14</text>
<text x="71.6" y="76.2">13</text>
<text x="168.5" y="76.2">2</text>
<text x="175.1" y="72.2" transform="rotate(-90 175.1 72.2)">1</text>
<text x="181.3" y="76.2">3</text>
<text x="215.2" y="72.2">1</text>
<text x="215.2" y="74.2">2</text>
<text x="215.2" y="76.2">3</text>
<text x="10.6" y="82.3">7</text>
<text x="10.6" y="80.3">8</text>
<text x="133.9" y="78.2">1</text>
<text x="133.9" y="80.3">2</text>
<text x="133.9" y="82.3">3</text>
<text x="215.2" y="78.2">4</text>
<text x="10.6" y="88.4">4</text>
<text x="10.6" y="86.4">5</text>
<text x="10.6" y="84.3">6</text>
<text x="133.9" y="84.3">4</text>
<text x="133.9" y="86.4">5</text>
<text x="133.9" y="88.4">6</text>
<text x="168.5" y="88.4">5</text>
<text x="175.1" y="84.3" transform="rotate(-90 175.1 84.3)">4</text>
<text x="181.3" y="88.4">6</text>
<text x="229.4" y="84.3">1</text>
<text x="229.4" y="86.4">2</text>
<text x="229.4" y="88.4">3</text>
<text x="10.6" y="94.5">1</text>
<text x="10.6" y="92.5">2</text>
<text x="10.6" y="90.4">3</text>
<text x="133.9" y="90.4">7</text>
<text x="133.9" y="92.5">8</text>
<text x="229.4" y="90.4">4</text>
<text x="50.6" y="96.5">1</text>
<text x="50.6" y="98.6">2</text>
<text x="50.6" y="100.6">3</text>
<text x="168.5" y="100.6">9</text>
<text x="175.1" y="96.5" transform="rotate(-90 175.1 96.5)">10</text>
<text x="181.3" y="100.6">8</text>
<text x="243.6" y="96.5">1</text>
<text x="243.6" y="98.6">2</text>
<text x="243.6" y="100.6">3</text>
<text x="243.6" y="102.6">4</text>
<text x="70.9" y="112.8">1</text>
<text x="167.5" y="112.8">12</text>
<text x="175.1" y="108.7" transform="rotate(-90 175.1 108.7)">13</text>
<text x="181.3" y="112.8">11</text>
<text x="70.9" y="114.8">2</text>
</g>
<g font-size="1.4" fill="#808080">
<text x="170.8" y="60.3" transform="rotate(-90 170.8 60.3)">VCC</text>
<text x="170.8" y="67" transform="rotate(-90 170.8 67)">GND</text>
</g>
</svg>
